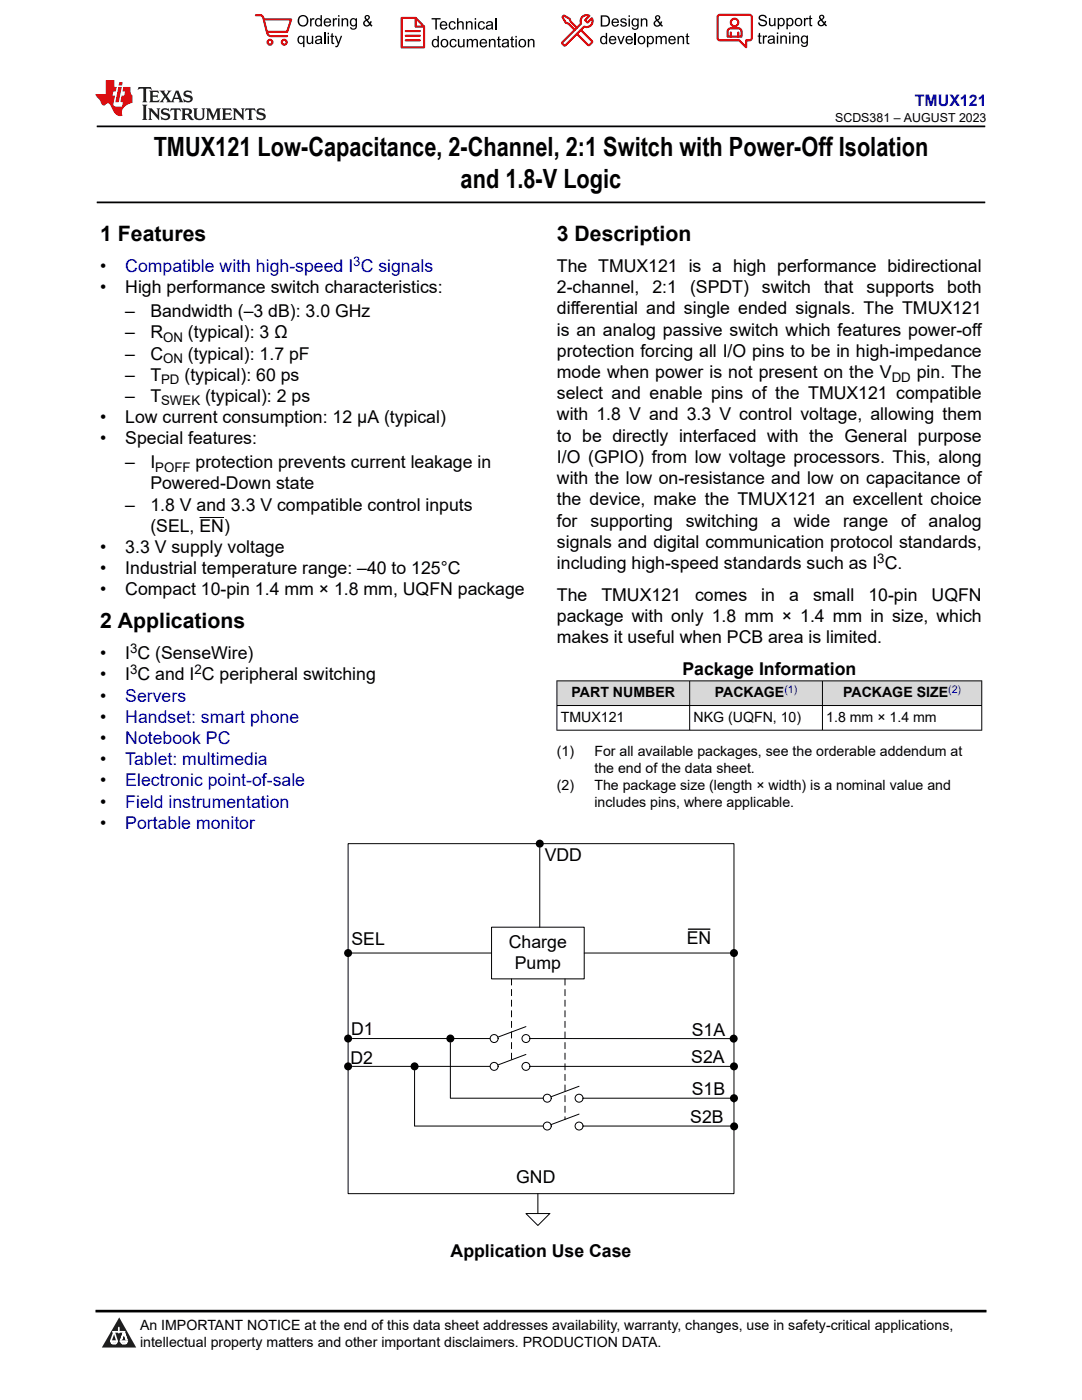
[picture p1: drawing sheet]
<svg xmlns="http://www.w3.org/2000/svg" width="216mm" height="279mm" viewBox="0 0 216 279" stroke-linecap="round" stroke-linejoin="round" font-family="sans-serif">
<path d="M19.3 25.2h177.3M19.3 40.4h177.3" fill="none" stroke="#000" stroke-width=".35"/>
<path d="M39.8 103.3h4.9" fill="none" stroke="#000" stroke-width=".2"/>
<g fill="#d8d8d8">
<path d="M111.1 135.9h84.8v4.9h-84.8z" fill-rule="evenodd"/>
<path d="M111.2 135.9h26.4v4.8h-26.4z" fill-rule="evenodd"/>
<path d="M137.7 135.9h26.3v4.8h-26.3z" fill-rule="evenodd"/>
<path d="M164.2 135.9h31.6v4.8h-31.6z" fill-rule="evenodd"/>
</g>
<path d="M111.1 135.9h84.9M111.1 135.8v10M137.6 135.8v10M164.1 135.8v10M195.9 135.8v10M111.1 140.8h84.9M111.1 145.7h84.9" fill="none" stroke="#000" stroke-width=".2"/>
<path d="M69.5 168.4h77v69.8h-77z" fill-rule="evenodd" fill="#fff"/>
<path d="M69.5 168.4h77v69.8h-77z" fill="none" stroke="#000" stroke-width=".2"/>
<path d="M98.1 185h18.5v10.4h-18.5z" fill-rule="evenodd" fill="#fff"/>
<g fill="none" stroke="#000" stroke-width=".2">
<path d="M107.7 169.2v15.8M70.3 190.2h27.8M98.1 185h18.5v10.4h-18.5zM116.6 190.2h29.1M70.3 207.3h27.5M70.3 212.8h27.5M82.7 213.6v11.1h25.7M89.9 208.1v11.1M89.9 219.2h18.5M104.9 210.4l-5.6 2.1M104.9 204.9l-5.6 2.1M105.7 212.8h40.9"/>
<path d="M105.7 207.3h40.7h-.2M115.5 216.8l-5.6 2.1M116.3 219.2h30.2v.8M107.3 238.2v4M115.5 222.3l-5.6 2.1M116.3 224.7h30.2M146.5 224.8v.3M104.9 242.2h4.8l-2.4 2.4z"/>
<circle cx="98.6" cy="207.3" r=".79"/>
<circle cx="98.6" cy="212.8" r=".79"/>
<circle cx="104.9" cy="207.3" r=".79"/>
<circle cx="104.9" cy="212.8" r=".79"/>
<circle cx="109.2" cy="219.2" r=".79"/>
<circle cx="115.5" cy="219.2" r=".79"/>
<circle cx="109.2" cy="224.7" r=".79"/>
<circle cx="115.5" cy="224.7" r=".79"/>
</g>
<g fill="#000">
<circle cx="107.7" cy="168.4" r=".8"/>
<circle cx="69.5" cy="190.2" r=".8"/>
<circle cx="146.5" cy="190.2" r=".8"/>
<circle cx="69.5" cy="207.3" r=".8"/>
<circle cx="69.5" cy="212.8" r=".8"/>
<circle cx="82.7" cy="212.8" r=".8"/>
<circle cx="89.9" cy="207.3" r=".8"/>
<circle cx="146.4" cy="207.3" r=".8"/>
<circle cx="146.5" cy="212.8" r=".8"/>
<circle cx="146.5" cy="219.2" r=".8"/>
<circle cx="146.5" cy="224.8" r=".8"/>
</g>
<path d="M102.1 195.4v16.1M112.7 195.4v28" fill="none" stroke="#000" stroke-width=".2" stroke-dasharray="1.2 .9"/>
<path d="M137.4 185.4h4.3" fill="none" stroke="#000" stroke-width=".26"/>
<path d="M0 0h215.9v23.8h-215.9z" fill-rule="evenodd" fill="#fff"/>
<path d="M27.7 17.4l-.2 .6 .5-.3h.6v.1v2.2l-.2 .4h1l-.2-.4v-2.2v-.1h.5l.5 .3-.1-.6zM29.8 18.1l.2 .4v1.5l-.2 .4h1.9l.1-.6a1.08 1.08 0 0 1-1.3 .2v-.7h.6l.4 .2v-.6l-.4 .2h-.6v-.6l.2-.1a1 1 0 0 1 1 .2l-.1-.5zM31.8 18.1l1 1.1-1 1.2h.9l-.2-.2 .4-.7 .5 .7-.2 .2h1.6l-.2-.2 .1-.4h1l.1 .4-.1 .2h.9l-.2-.3-.8-2h-.5l-1 2.2-.8-1.1 .9-1.1h-.8l.2 .2-.5 .7-.3-.7 .1-.2zM35.2 18.5l.4 1h-.8zM36.8 18.2a.65 .65 0 0 0-.2 .7 .65 .65 0 0 0 .6 .5l.7 .2 .1 .2a.79 .79 0 0 1-.7 .4 .79 .79 0 0 1-.7-.5l.1 .7 .2-.1a.93 .93 0 0 0 1.1 .1 .93 .93 0 0 0 .4-1 1.46 1.46 0 0 0-1.2-.6l-.1-.3a1.09 1.09 0 0 1 1.2 .2l-.2-.6-.1 .1-.6-.2zM28.4 20.9l.2 .4v2.3l-.2 .3h1l-.2-.3v-2.3l.2-.4zM29.6 21.6l.2 .4v1.6l-.2 .3h.8l-.3-.3v-1.4l1.7 1.8v-2l.2-.4h-.8l.2 .2 .1 1.1-1.2-1.3zM32.3 21.8a.65 .65 0 0 0-.2 .7 .65 .65 0 0 0 .7 .4l.6 .2 .1 .2a.79 .79 0 0 1-.7 .4 .79 .79 0 0 1-.7-.5l.1 .7 .2-.1a.93 .93 0 0 0 1.1 .1 .93 .93 0 0 0 .4-.9 1.46 1.46 0 0 0-1.2-.6l-.1-.4a1.09 1.09 0 0 1 1.2 .2l-.2-.6-.1 .1-.6-.1zM34.1 21.6l-.1 .7a.63 .63 0 0 1 .7-.4l.1 1.7-.3 .3h1l-.2-.3v-1.7a.66 .66 0 0 1 .8 .4l-.1-.7zM36.2 21.6l.2 .4v1.6l-.2 .3h.9l-.2-.2v-.7h.5l.1 .2a.79 .79 0 0 0 1.2 .6l-1-.9a.61 .61 0 0 0 .6-.6 .61 .61 0 0 0-.5-.6zM36.9 21.9h.2a.47 .47 0 0 1 .5 .1 .47 .47 0 0 1 .1 .5l-.2 .2h-.6zM38.5 21.6l.2 .2a2.27 2.27 0 0 0 .4 2 1.04 1.04 0 0 0 1.7-.7v-1.3l.2-.2h-.8l.2 .4v1.1a.6 .6 0 0 1-.6 .6 .6 .6 0 0 1-.6-.6v-1.1l.3-.4zM41.1 21.6l.2 .4v1.6l-.2 .3h.7l-.2-.3v-1.5l.9 1.9 .8-1.9v1.5l-.2 .3h1l-.3-.3v-1.6l.3-.4h-.8l-.7 1.5-.7-1.5zM44.3 21.6l.2 .4v1.6l-.2 .3h1.9l.1-.5a1.09 1.09 0 0 1-1.3 .1v-.6h.6l.4 .1v-.6l-.4 .2h-.6v-.6l.2-.1a1.01 1.01 0 0 1 1 .3l-.1-.6zM46.4 21.6l.3 .4v1.6l-.3 .3h.8l-.2-.3v-1.4l1.6 1.8v-2l.2-.4h-.7l.2 .2v1.1l-1.2-1.3zM49 21.6l-.1 .7a.63 .63 0 0 1 .8-.4v1.7l-.3 .3h1l-.2-.3v-1.7a.66 .66 0 0 1 .8 .4l-.1-.7zM51.4 21.8a.65 .65 0 0 0-.2 .7 .65 .65 0 0 0 .6 .4l.6 .2 .2 .2a.79 .79 0 0 1-.8 .4 .79 .79 0 0 1-.6-.5l.1 .7 .2-.1a.93 .93 0 0 0 1 .1 .93 .93 0 0 0 .5-.9 1.46 1.46 0 0 0-1.3-.6l-.1-.4a1.09 1.09 0 0 1 1.3 .2l-.2-.6-.2 .1-.5-.1z" fill="#231f20"/>
<path d="M21.1 16v2.8h-2.1l.1 .3 .9 1a.95 .95 0 0 0 .9 .9 .59 .59 0 0 1 .6-.4 .59 .59 0 0 1 .5 .4l.4 .8a1.59 1.59 0 0 0 2.1 1.3 1.61 1.61 0 0 1 1-2.2l1-.4-.1-1.5a1.59 1.59 0 0 1-.4-1.6h-1.4l-.2 .9h.5l-.1 .8h-.5l-.2 1v.2l.4 .1-.2 .9h-.6a.73 .73 0 0 1-1.1-.7l.3-1.5h-.5l.2-.8h.5l.2-.9h-.5v-1.4zM23.6 17.4l-.6 3h.7l.6-3zM23.8 16.4l-.1 .7h.7l.1-.7z" fill="#ed1c24"/>
<g fill="#000">
<path d="M59.4 4.2a1.12 1.12 0 0 1 2.2 0 1.12 1.12 0 0 1-2.2 0zM59.9 3.5a.89 .89 0 0 0-.1 1.1 .89 .89 0 0 0 1.1 .4 .88 .88 0 0 0 .3-1.3 .88 .88 0 0 0-1.3-.2z" fill-rule="evenodd"/>
<path d="M59.5 7.3l.5-.2 .5 .3v-.3h.3v2.3h-.3v-.8a.74 .74 0 0 1-1 0 .74 .74 0 0 1-.1-1zM59.8 7.5a.57 .57 0 0 0-.2 .7 .57 .57 0 0 0 .8 .2 .57 .57 0 0 0 .1-.7 .57 .57 0 0 0-.7-.2z" fill-rule="evenodd"/>
<path d="M61.9 3.6h.2v.3l.2-.2 .3-.1 .2 .1-.1 .3a.36 .36 0 0 0-.5 0 .36 .36 0 0 0 0 .4v.9h-.3z" fill-rule="evenodd"/>
<path d="M61.2 7.1h.3v.9a.41 .41 0 0 0 .4 .6 .41 .41 0 0 0 .3-.6v-.9h.3v1.7h-.2v-.3a.58 .58 0 0 1-.7 .3 .58 .58 0 0 1-.4-.6z" fill-rule="evenodd"/>
<path d="M63 3.8l.5-.2 .5 .2v-.8h.2v2.3h-.2v-.2a.75 .75 0 0 1-1-.1 .75 .75 0 0 1-.1-1zM63.2 4a.57 .57 0 0 0-.1 .7 .57 .57 0 0 0 .8 .2 .57 .57 0 0 0 .1-.7 .57 .57 0 0 0-.8-.2z" fill-rule="evenodd"/>
<path d="M63 7.3a.74 .74 0 0 1 1-.1 .74 .74 0 0 1 .3 .9v.7h-.3v-.2a.57 .57 0 0 1-.8 .2 .57 .57 0 0 1-.2-.8l1-.3a.41 .41 0 0 0-.4-.4 .41 .41 0 0 0-.4 .4l-.3-.1zM63.2 8.2a.35 .35 0 0 0 .2 .5 .35 .35 0 0 0 .5-.3l.1-.4z" fill-rule="evenodd"/>
<path d="M65.4 6.5h.3v.3h-.3zM65.4 7.1h.3v1.7h-.3z" fill-rule="evenodd"/>
<path d="M64.8 3.8a.76 .76 0 0 1 .9-.1 .76 .76 0 0 1 .4 .8h-1.2a.47 .47 0 0 0 .3 .6 .47 .47 0 0 0 .6-.4l.3 .1a.82 .82 0 0 1-1.3 .3 .82 .82 0 0 1 0-1.3zM65 4l-.1 .3h.9l-.3-.4z" fill-rule="evenodd"/>
<path d="M66.4 3.6h.3v.3l.1-.2 .4-.1 .1 .1-.1 .3a.36 .36 0 0 0-.4 0 .36 .36 0 0 0-.1 .4v.9h-.3z" fill-rule="evenodd"/>
<path d="M66.1 6.7l.3-.1v.5h.3v.3h-.3v.9l.1 .2h.2v.3a.41 .41 0 0 1-.4-.1 .41 .41 0 0 1-.2-.4v-.9h-.2v-.3h.2z" fill-rule="evenodd"/>
<path d="M66.8 7.1h.3l.4 1.4 .5-1.4h.3l-.6 1.7a.57 .57 0 0 1-.8 .6v-.3a.37 .37 0 0 0 .5-.3z" fill-rule="evenodd"/>
<path d="M67.5 3h.2v.3h-.2zM67.5 3.6h.2v1.7h-.2z" fill-rule="evenodd"/>
<path d="M68.2 3.6h.2v.3a.58 .58 0 0 1 .7-.3 .58 .58 0 0 1 .4 .7v1h-.3v-1a.4 .4 0 0 0-.4-.5 .4 .4 0 0 0-.4 .6v.9h-.2z" fill-rule="evenodd"/>
<path d="M70 3.8l.5-.2 .5 .2v-.2h.2v1.5a.71 .71 0 0 1-.5 .8 .71 .71 0 0 1-.8-.5h.2a.46 .46 0 0 0 .6 .3 .46 .46 0 0 0 .3-.6 .78 .78 0 0 1-1.1-.2 .78 .78 0 0 1 .1-1.1zM70.2 4a.53 .53 0 0 0-.1 .8 .53 .53 0 0 0 .8 0 .54 .54 0 0 0 0-.7 .54 .54 0 0 0-.7-.1z" fill-rule="evenodd"/>
<path d="M72.9 3.1a.53 .53 0 0 1 .8 .1 .53 .53 0 0 1-.3 .8l.4 .5 .1-.3 .3 .1-.2 .5 .3 .3-.2 .2-.3-.3a.71 .71 0 0 1-1.2 .1 .71 .71 0 0 1 .4-1.1l-.3-.5zM73 3.5a.3 .3 0 0 0 .6 0 .3 .3 0 0 0-.6 0zM72.9 4.3a.45 .45 0 0 0 0 .7 .45 .45 0 0 0 .7-.2l-.5-.6z" fill-rule="evenodd"/>
<path d="M86.1 3.6h1.8v.3h-.7v2h-.3v-2h-.8z" fill-rule="evenodd"/>
<path d="M86.3 8l.5-.2 .5 .2v-.8h.3v2.2h-.3v-.2a.76 .76 0 0 1-1 0 .76 .76 0 0 1-.1-1zM86.6 8.1a.58 .58 0 0 0-.2 .8 .58 .58 0 0 0 .8 .2 .58 .58 0 0 0 .1-.8 .58 .58 0 0 0-.7-.2z" fill-rule="evenodd"/>
<path d="M88.2 7.9a.81 .81 0 0 1 1.1 .2 .81 .81 0 0 1-.2 1.1 .81 .81 0 0 1-1.1-.1l-.1-.8zM88.3 8.1a.57 .57 0 0 0 0 .9 .57 .57 0 0 0 .8 0 .57 .57 0 0 0 0-.8 .57 .57 0 0 0-.8-.1z" fill-rule="evenodd"/>
<path d="M88 4.4a.77 .77 0 0 1 .9-.1 .77 .77 0 0 1 .4 .8h-1.3a.48 .48 0 0 0 .4 .6 .48 .48 0 0 0 .6-.3h.3a.83 .83 0 0 1-1.3 .4 .83 .83 0 0 1 0-1.4zM88.2 4.6l-.2 .3h1l-.3-.4z" fill-rule="evenodd"/>
<path d="M89.7 4.4a.7 .7 0 0 1 1.2 .3l-.2 .1a.45 .45 0 0 0-.6-.3 .45 .45 0 0 0-.3 .6 .45 .45 0 0 0 .3 .6 .45 .45 0 0 0 .6-.4h.3a.76 .76 0 0 1-1.1 .6 .76 .76 0 0 1-.3-1.1z" fill-rule="evenodd"/>
<path d="M89.9 8a.7 .7 0 0 1 1.2 .3h-.3a.45 .45 0 0 0-.5-.3 .45 .45 0 0 0-.3 .6 .45 .45 0 0 0 .3 .6 .45 .45 0 0 0 .6-.4l.2 .1a.76 .76 0 0 1-1 .5 .76 .76 0 0 1-.4-1.1z" fill-rule="evenodd"/>
<path d="M91.2 3.6h.3v.8a.59 .59 0 0 1 .7-.2 .59 .59 0 0 1 .3 .7v1h-.2v-1a.4 .4 0 0 0-.5-.4 .4 .4 0 0 0-.3 .5v.9h-.3z" fill-rule="evenodd"/>
<path d="M91.4 7.8h.2v.9a.41 .41 0 0 0 .5 .5 .41 .41 0 0 0 .3-.5v-.9h.3v1.6h-.3v-.2a.58 .58 0 0 1-.7 .3 .58 .58 0 0 1-.3-.7z" fill-rule="evenodd"/>
<path d="M93 4.2h.2v.3a.59 .59 0 0 1 .7-.3 .59 .59 0 0 1 .4 .7v1h-.3v-1a.41 .41 0 0 0-.4-.5 .41 .41 0 0 0-.4 .6v.9h-.2z" fill-rule="evenodd"/>
<path d="M93.1 7.8h.3v.2a.56 .56 0 0 1 1 0 .54 .54 0 0 1 .6-.2 .54 .54 0 0 1 .4 .5v1.1h-.3v-1a.34 .34 0 0 0-.3-.4 .34 .34 0 0 0-.4 .3v1.1h-.3v-1a.38 .38 0 0 0-.5-.4 .38 .38 0 0 0-.2 .6v.8h-.3z" fill-rule="evenodd"/>
<path d="M94.7 3.6h.3v.3h-.3zM94.7 4.2h.3v1.7h-.3z" fill-rule="evenodd"/>
<path d="M95.5 4.4a.7 .7 0 0 1 1.3 .3l-.3 .1a.45 .45 0 0 0-.6-.3 .45 .45 0 0 0-.3 .6 .45 .45 0 0 0 .3 .6 .45 .45 0 0 0 .6-.4h.3a.76 .76 0 0 1-1.1 .6 .76 .76 0 0 1-.3-1.1z" fill-rule="evenodd"/>
<path d="M95.9 8a.77 .77 0 0 1 .9-.2 .77 .77 0 0 1 .4 .9h-1.2a.48 .48 0 0 0 .3 .5 .48 .48 0 0 0 .6-.3h.3a.83 .83 0 0 1-1.3 .4 .83 .83 0 0 1 0-1.3zM96.1 8.1l-.1 .4h.9l-.2-.5z" fill-rule="evenodd"/>
<path d="M97.5 7.8h.3v.2a.59 .59 0 0 1 .7-.2 .59 .59 0 0 1 .4 .6v1h-.3v-1a.41 .41 0 0 0-.5-.4 .41 .41 0 0 0-.3 .5v.9h-.3z" fill-rule="evenodd"/>
<path d="M97.1 4.4a.74 .74 0 0 1 1-.1 .74 .74 0 0 1 .3 .9v.7h-.3v-.2a.59 .59 0 0 1-.8 .2 .59 .59 0 0 1-.3-.8l1.1-.3a.42 .42 0 0 0-.4-.4 .42 .42 0 0 0-.5 .4l-.2-.1zM97.3 5.3a.36 .36 0 0 0 .2 .5 .36 .36 0 0 0 .5-.2l.1-.5z" fill-rule="evenodd"/>
<path d="M99.4 7.4l.2-.2v.6h.3v.2h-.3v1l.1 .2h.2l.1 .2a.41 .41 0 0 1-.5 0 .41 .41 0 0 1-.1-.4v-1h-.2v-.2h.2z" fill-rule="evenodd"/>
<path d="M100.3 8a.74 .74 0 0 1 .9-.2 .74 .74 0 0 1 .3 .9l.1 .7h-.3v-.2a.59 .59 0 0 1-.8 .3 .59 .59 0 0 1-.3-.8l1-.3a.42 .42 0 0 0-.3-.4 .42 .42 0 0 0-.5 .3h-.3zM100.5 8.8a.36 .36 0 0 0 .1 .5 .36 .36 0 0 0 .5-.2l.2-.5z" fill-rule="evenodd"/>
<path d="M102 7.4l.3-.2v.6h.3v.2h-.3v1l.1 .2h.2v.2a.41 .41 0 0 1-.5 0 .41 .41 0 0 1-.1-.4v-1h-.2v-.2h.2z" fill-rule="evenodd"/>
<path d="M102.8 7.2h.3v.3h-.3zM102.8 7.8h.3v1.6h-.3z" fill-rule="evenodd"/>
<path d="M103.7 7.9a.81 .81 0 0 1 1.1 .2 .81 .81 0 0 1-.1 1.1 .81 .81 0 0 1-1.2-.1v-.8zM103.9 8.1a.57 .57 0 0 0-.1 .9 .57 .57 0 0 0 .8 0 .57 .57 0 0 0 0-.8 .57 .57 0 0 0-.7-.1z" fill-rule="evenodd"/>
<path d="M105.3 7.8h.3v.2a.59 .59 0 0 1 .7-.2 .59 .59 0 0 1 .4 .6v1h-.3v-1a.41 .41 0 0 0-.5-.4 .41 .41 0 0 0-.3 .5v.9h-.3z" fill-rule="evenodd"/>
<path d="M119.9 3.1h.7a1.12 1.12 0 0 1 1.1 1.1 1.12 1.12 0 0 1-1 1.1h-.8zM120.2 3.3v1.7h.4a.86 .86 0 0 0 .8-.8 .86 .86 0 0 0-.8-.9z" fill-rule="evenodd"/>
<path d="M119.9 7.4l.5-.3 .5 .3v-.8h.2v2.2h-.2v-.2a.75 .75 0 0 1-1 0 .75 .75 0 0 1-.1-1zM120.1 7.5a.57 .57 0 0 0-.1 .8 .57 .57 0 0 0 .8 .2 .57 .57 0 0 0 .1-.8 .57 .57 0 0 0-.8-.2z" fill-rule="evenodd"/>
<path d="M121.7 7.4a.76 .76 0 0 1 .9-.2 .76 .76 0 0 1 .4 .9h-1.2a.47 .47 0 0 0 .3 .5 .47 .47 0 0 0 .6-.3h.3a.82 .82 0 0 1-1.3 .4 .82 .82 0 0 1 0-1.3zM121.9 7.5l-.1 .3h.9l-.3-.4z" fill-rule="evenodd"/>
<path d="M122.2 3.9a.76 .76 0 0 1 .9-.2 .76 .76 0 0 1 .4 .9h-1.2a.47 .47 0 0 0 .4 .5 .47 .47 0 0 0 .5-.3h.3a.82 .82 0 0 1-1.3 .4 .82 .82 0 0 1 0-1.3zM122.5 4l-.2 .3h.9l-.2-.4z" fill-rule="evenodd"/>
<path d="M123.9 3.8a.71 .71 0 0 1 1.1 .3h-.2a.32 .32 0 0 0-.4-.3 .32 .32 0 0 0-.3 .4h.1a.75 .75 0 0 1 .9 .8 .72 .72 0 0 1-.7 .3 .72 .72 0 0 1-.7-.5h.3a.36 .36 0 0 0 .4 .4 .36 .36 0 0 0 .3-.5 .8 .8 0 0 1-.9-.7z" fill-rule="evenodd"/>
<path d="M123.2 7.2h.3l.4 1.3 .5-1.3h.3l-.7 1.6h-.2z" fill-rule="evenodd"/>
<path d="M125.4 3.1h.3v.3h-.3zM125.4 3.7h.3v1.6h-.3z" fill-rule="evenodd"/>
<path d="M125 7.4a.76 .76 0 0 1 .9-.2 .76 .76 0 0 1 .4 .9h-1.2a.47 .47 0 0 0 .3 .5 .47 .47 0 0 0 .6-.3h.3a.82 .82 0 0 1-1.3 .4 .82 .82 0 0 1 0-1.3zM125.2 7.5l-.1 .3h.9l-.2-.4z" fill-rule="evenodd"/>
<path d="M126.2 3.9l.5-.3 .5 .3v-.2h.2v1.4a.71 .71 0 0 1-.5 .8 .71 .71 0 0 1-.8-.5l.2 .1a.46 .46 0 0 0 .6 .2 .46 .46 0 0 0 .3-.6 .78 .78 0 0 1-1.1-.1 .78 .78 0 0 1 .1-1.1zM126.4 4a.53 .53 0 0 0-.1 .8 .53 .53 0 0 0 .8 0 .54 .54 0 0 0 0-.7 .54 .54 0 0 0-.7-.1z" fill-rule="evenodd"/>
<path d="M127.5 7.3a.8 .8 0 0 1 1.1 .2 .8 .8 0 0 1-.1 1.1 .8 .8 0 0 1-1.2-.1v-.8zM127.7 7.5a.56 .56 0 0 0-.1 .9 .56 .56 0 0 0 .8-.1 .56 .56 0 0 0 0-.7 .56 .56 0 0 0-.7-.1z" fill-rule="evenodd"/>
<path d="M127.9 3.7h.2v.2a.58 .58 0 0 1 .7-.2 .58 .58 0 0 1 .4 .6v1h-.3v-1a.4 .4 0 0 0-.4-.4 .4 .4 0 0 0-.4 .5v.9h-.2z" fill-rule="evenodd"/>
<path d="M129.1 7.2h.2v.2a.72 .72 0 0 1 1-.1 .72 .72 0 0 1 .2 1 .64 .64 0 0 1-.5 .5 .64 .64 0 0 1-.6-.2v.8h-.3zM129.5 7.5a.56 .56 0 0 0-.2 .8 .56 .56 0 0 0 .8 .2 .56 .56 0 0 0 .1-.8 .56 .56 0 0 0-.7-.2z" fill-rule="evenodd"/>
<path d="M130.8 7.2h.3v.2a.55 .55 0 0 1 .9 0 .53 .53 0 0 1 .6-.3 .53 .53 0 0 1 .4 .6v1.1h-.2v-1a.34 .34 0 0 0-.3-.4 .34 .34 0 0 0-.4 .3v1.1h-.3v-1a.37 .37 0 0 0-.5-.4 .37 .37 0 0 0-.2 .6v.8h-.3z" fill-rule="evenodd"/>
<path d="M130.8 3.2a.53 .53 0 0 1 .9 .1 .53 .53 0 0 1-.4 .8l.4 .5 .2-.4 .2 .1-.2 .5 .4 .3-.2 .3-.3-.4a.71 .71 0 0 1-1.2 .1 .71 .71 0 0 1 .3-1.1l-.2-.5zM130.9 3.6a.3 .3 0 0 0 .6 0 .3 .3 0 0 0-.6 0zM130.9 4.3a.45 .45 0 0 0 0 .7 .45 .45 0 0 0 .7-.2l-.5-.6z" fill-rule="evenodd"/>
<path d="M133.6 7.4a.76 .76 0 0 1 .9-.2 .76 .76 0 0 1 .3 .9h-1.2a.47 .47 0 0 0 .4 .5 .47 .47 0 0 0 .6-.3h.2a.82 .82 0 0 1-1.2 .4 .82 .82 0 0 1 0-1.3zM133.8 7.5l-.2 .3h1l-.3-.4z" fill-rule="evenodd"/>
<path d="M135.2 7.2h.2v.2a.58 .58 0 0 1 .7-.2 .58 .58 0 0 1 .4 .6v1h-.3v-1a.4 .4 0 0 0-.4-.4 .4 .4 0 0 0-.3 .5v.9h-.3z" fill-rule="evenodd"/>
<path d="M137 6.8l.3-.2v.6h.2v.2h-.2v1v.2h.2l.1 .2a.41 .41 0 0 1-.5 0 .41 .41 0 0 1-.1-.5v-.9h-.2v-.2h.2z" fill-rule="evenodd"/>
<path d="M151.6 3.1a.88 .88 0 0 1 1.4 .5h-.3a.49 .49 0 0 0-.5-.5 .49 .49 0 0 0-.5 .6l.1 .1a1.06 1.06 0 0 1 1.2 1 .95 .95 0 0 1-.9 .4 .95 .95 0 0 1-.8-.7h.3a.58 .58 0 0 0 .6 .5 .58 .58 0 0 0 .5-.6l-.2-.1a.95 .95 0 0 1-1.1-.9z" fill-rule="evenodd"/>
<path d="M151.4 6.7l.3-.2v.6h.2v.2h-.2v1v.2h.2l.1 .2a.41 .41 0 0 1-.5 0 .41 .41 0 0 1-.1-.5v-.9h-.2v-.2h.2z" fill-rule="evenodd"/>
<path d="M152.2 7.1h.3v.2l.1-.2h.4h.1l-.1 .3a.36 .36 0 0 0-.4 0 .36 .36 0 0 0-.1 .5v.8h-.3z" fill-rule="evenodd"/>
<path d="M153.3 7.3a.74 .74 0 0 1 1-.2 .74 .74 0 0 1 .3 .9l.1 .7h-.3l-.1-.2a.57 .57 0 0 1-.8 .3 .57 .57 0 0 1-.1-.9l.9-.2a.41 .41 0 0 0-.4-.4 .41 .41 0 0 0-.4 .3h-.3zM153.5 8.1a.35 .35 0 0 0 .2 .5 .35 .35 0 0 0 .5-.2l.1-.5z" fill-rule="evenodd"/>
<path d="M153.4 3.6h.3v.9a.41 .41 0 0 0 .4 .5 .41 .41 0 0 0 .4-.5v-.9h.2v1.6h-.2v-.2a.58 .58 0 0 1-.7 .2 .58 .58 0 0 1-.4-.6z" fill-rule="evenodd"/>
<path d="M155 6.5h.3v.3h-.3zM155 7.1h.3v1.6h-.3z" fill-rule="evenodd"/>
<path d="M155.2 3.6h.2v.2a.72 .72 0 0 1 1-.1 .72 .72 0 0 1 .2 1 .64 .64 0 0 1-.5 .5 .64 .64 0 0 1-.6-.2v.8h-.3zM155.6 3.9a.56 .56 0 0 0-.2 .8 .56 .56 0 0 0 .8 .2 .56 .56 0 0 0 .1-.8 .56 .56 0 0 0-.7-.2z" fill-rule="evenodd"/>
<path d="M155.7 7.1h.3v.2a.58 .58 0 0 1 .7-.2 .58 .58 0 0 1 .3 .6v1h-.3v-1a.4 .4 0 0 0-.4-.4 .4 .4 0 0 0-.3 .5v.9h-.3z" fill-rule="evenodd"/>
<path d="M156.9 3.6h.3v.2a.72 .72 0 0 1 .9-.1 .72 .72 0 0 1 .2 1 .64 .64 0 0 1-.4 .5 .64 .64 0 0 1-.7-.2v.8h-.3zM157.3 3.9a.56 .56 0 0 0-.1 .8 .56 .56 0 0 0 .7 .2 .56 .56 0 0 0 .2-.8 .56 .56 0 0 0-.8-.2z" fill-rule="evenodd"/>
<path d="M157.4 6.5h.3v.3h-.3zM157.4 7.1h.3v1.6h-.3z" fill-rule="evenodd"/>
<path d="M158.1 7.1h.3v.2a.58 .58 0 0 1 .7-.2 .58 .58 0 0 1 .4 .6v1h-.3v-1a.4 .4 0 0 0-.5-.4 .4 .4 0 0 0-.3 .5v.9h-.3z" fill-rule="evenodd"/>
<path d="M158.8 3.7a.8 .8 0 0 1 1.1 .2 .8 .8 0 0 1-.1 1.1 .8 .8 0 0 1-1.1-.1l-.1-.8zM159 3.9a.56 .56 0 0 0-.1 .9 .56 .56 0 0 0 .9 0 .56 .56 0 0 0-.1-.8 .56 .56 0 0 0-.7-.1z" fill-rule="evenodd"/>
<path d="M160 7.3l.5-.2 .5 .2v-.2h.2v1.4a.71 .71 0 0 1-.5 .9 .71 .71 0 0 1-.9-.5h.3a.46 .46 0 0 0 .6 .2 .46 .46 0 0 0 .2-.6 .78 .78 0 0 1-1-.1 .78 .78 0 0 1 .1-1.1zM160.2 7.4a.53 .53 0 0 0-.1 .8 .53 .53 0 0 0 .8 0 .54 .54 0 0 0 0-.7 .54 .54 0 0 0-.7-.1z" fill-rule="evenodd"/>
<path d="M160.4 3.6h.3v.2l.1-.2h.4h.1l-.1 .3a.36 .36 0 0 0-.4 0 .36 .36 0 0 0-.1 .5v.8h-.3z" fill-rule="evenodd"/>
<path d="M161.5 3.2l.3-.2v.6h.3v.2h-.3v1v.2h.3v.2a.41 .41 0 0 1-.5 0 .41 .41 0 0 1-.1-.5v-.9h-.2v-.2h.2z" fill-rule="evenodd"/>
<path d="M163.6 3.1a.53 .53 0 0 1 .8 .1 .53 .53 0 0 1-.3 .8l.4 .5 .1-.3h.3l-.2 .5 .3 .3-.2 .3-.3-.3a.71 .71 0 0 1-1.2 .1 .71 .71 0 0 1 .4-1.2l-.3-.5zM163.7 3.5a.3 .3 0 0 0 .5 0 .3 .3 0 0 0-.5 0zM163.6 4.2a.45 .45 0 0 0 0 .8 .45 .45 0 0 0 .7-.3l-.5-.6z" fill-rule="evenodd"/>
</g>
<path d="M64.8 6.5v2.3M98.9 3.6v2.3M126.8 6.6v2.2" fill="none" stroke="#000" stroke-width=".28"/>
<g fill="none" stroke="#de0000" stroke-width=".42">
<path d="M51.1 3l1 .1a1.4 1.4 0 0 1 .6 1.2l.7 2.5a.95 .95 0 0 0 1.1 .4h2.8M52.7 3.9h5.4l-.8 2.4h-4M80.1 3.6h2.8v1.7h1.7v4.2h-4.5zM81 7.1h2.8M81 6.2h2.8M81 8.1h2.8M82.9 3.6l1.7 1.7M115.1 5.5l-1.3-1.2-.1-.5-1.2-.7-.3 .3 .7 1.1 .5 .2 1.3 1.3M115.9 6l2.2 2.2v.3l-.5 .5h-.3l-2.2-2.2zM115.9 6l.7-.7a1.19 1.19 0 0 0 1.3-.3 1.19 1.19 0 0 0 .2-1.4l-.9 .9-.4-.5 .8-.8a1.19 1.19 0 0 0-1.4 .1 1.19 1.19 0 0 0-.2 1.4l-3.8 3.7v.3l.3 .3h.3l2.3-2.2M143.2 3.2l.4-.2h6l.4 .2v4.4l-.2 .4-.9 .1v1.3l-1.4-1.3h-3.9l-.4-.3zM145.4 5.8l.4-.1h1.6a.61 .61 0 0 1 .6 .6v1h-2.8v-1z"/>
<path d="M145.8 6.5v.8M147.3 6.5v.8"/>
<circle cx="53.9" cy="8.4" r=".49"/>
<circle cx="56.7" cy="8.4" r=".49"/>
<circle cx="146.6" cy="4.5" r=".75"/>
</g>
<path d="M0 261.4h215.9v18h-215.9z" fill-rule="evenodd" fill="#fff"/>
<path d="M23.8 262.9l3.4 6h-6.9z" fill="#231f20"/>
<path d="M22.1 267.7h1.3l-.4 .5h-.3a.55 .55 0 0 1-.6-.5z" fill-rule="evenodd" fill="#fff"/>
<path d="M22.1 267.7h1.3l-.4 .5h-.3a.55 .55 0 0 1-.6-.5z" fill="none" stroke="#231f20" stroke-width=".34"/>
<path d="M22.1 267.7h1.3l-.4 .5h-.5zM22.6 265.8h.1M22.6 265.8h2.3zM23.7 265.9h.1M23.7 264.9v1zM24 267.7h.1" fill="none" stroke="#fff" stroke-width=".34"/>
<path d="M24.7 265.8l-.7 1.9z" fill="#fff"/>
<path d="M24.7 265.8l-.7 1.9z" fill="none" stroke="#fff" stroke-width=".34"/>
<path d="M24.7 265.8l.7 1.9z" fill="#fff"/>
<path d="M22.8 265.8l-.7 1.9zM22.8 265.8l.6 1.9zM24.7 265.8l.7 1.9zM25.3 267.7h.1" fill="none" stroke="#fff" stroke-width=".34"/>
<path d="M24.1 267.7h1.3a.65 .65 0 0 1-.6 .5 .65 .65 0 0 1-.7-.5z" fill-rule="evenodd" fill="#fff"/>
<path d="M24.1 267.7h1.3a.65 .65 0 0 1-.6 .5 .65 .65 0 0 1-.7-.5z" fill="none" stroke="#231f20" stroke-width=".34"/>
<path d="M24 267.7h.1M24.1 267.7h1.3l-.4 .5h-.5z" fill="none" stroke="#fff" stroke-width=".34"/>
<path d="M19 261.7h177.8" fill="none" stroke="#000" stroke-width=".53"/>
<g font-size="5.3">
<text x="30.7" y="31.2">TMUX121 Low-Capacitance, 2-Channel, 2:1 Switch with Power-Off Isolation</text>
<text x="91.9" y="37.5">and 1.8-V Logic</text>
</g>
<g font-size="4.2">
<text x="20" y="48.1">1 Features</text>
<text x="111.1" y="48.1">3 Description</text>
<text x="20" y="125.4">2 Applications</text>
</g>
<g font-size="3.5">
<text x="20" y="58.5">•</text>
<text x="20" y="54.3">•</text>
<text x="25" y="58.5">High performance switch characteristics:</text>
<text x="111.1" y="58.5">2-channel,</text>
<text x="111.1" y="54.3">The TMUX121 is a high performance bidirectional</text>
<text x="130.2" y="58.5">2:1</text>
<text x="137.7" y="58.5">(SPDT)</text>
<text x="152" y="58.5">switch</text>
<text x="164.4" y="58.5">that</text>
<text x="172.9" y="58.5">supports</text>
<text x="189" y="58.5">both</text>
<text x="25" y="63.3">–</text>
<text x="30" y="63.3">Bandwidth (–3 dB): 3.0 GHz</text>
<text x="111.1" y="62.8">differential and single ended signals. The TMUX121</text>
<text x="25" y="67.5">–</text>
<text x="25" y="71.7">–</text>
<text x="30" y="67.5">R</text>
<text x="30" y="71.7">C</text>
<text x="37.5" y="67.5">(typical): 3 Ω</text>
<text x="37.5" y="71.7">(typical): 1.7 pF</text>
<text x="111.1" y="71.2">protection forcing all I/O pins to be in high-impedance</text>
<text x="111.1" y="67">is an analog passive switch which features power-off</text>
<text x="25" y="76">–</text>
<text x="30" y="76">T</text>
<text x="36.8" y="76">(typical): 60 ps</text>
<text x="111.1" y="75.5">mode when power is not present on the V</text>
<text x="182.9" y="75.5">pin. The</text>
<text x="25" y="80.2">–</text>
<text x="30" y="80.2">T</text>
<text x="40.9" y="80.2">(typical): 2 ps</text>
<text x="111.1" y="79.7">select and enable pins of the TMUX121 compatible</text>
<text x="111.1" y="83.9">with 1.8 V and 3.3 V control voltage, allowing them</text>
<text x="20" y="84.4">•</text>
<text x="20" y="88.7">•</text>
<text x="25" y="84.4">Low current consumption: 12 µA (typical)</text>
<text x="25" y="88.7">Special features:</text>
<text x="111.1" y="88.2">to be directly interfaced with the General purpose</text>
<text x="25" y="93.4">–</text>
<text x="30" y="93.4">I</text>
<text x="39" y="93.4">protection prevents current leakage in</text>
<text x="111.1" y="92.4">I/O (GPIO) from low voltage processors. This, along</text>
<text x="25" y="101.9">–</text>
<text x="30" y="97.7">Powered-Down state</text>
<text x="30" y="101.9">1.8 V and 3.3 V compatible control inputs</text>
<text x="111.1" y="96.6">with the low on-resistance and low on capacitance of</text>
<text x="111.1" y="100.9">the device, make the TMUX121 an excellent choice</text>
<text x="30" y="106.1">(SEL, EN)</text>
<text x="111.1" y="105.1">for</text>
<text x="117.8" y="105.1">supporting</text>
<text x="136.8" y="105.1">switching</text>
<text x="153.9" y="105.1">a</text>
<text x="158.4" y="105.1">wide</text>
<text x="168.2" y="105.1">range</text>
<text x="179.8" y="105.1">of analog</text>
<text x="20" y="110.4">•</text>
<text x="25" y="110.4">3.3 V supply voltage</text>
<text x="111.1" y="109.3">signals and digital communication protocol standards,</text>
<text x="111.1" y="113.6">including high-speed standards such as I C.</text>
<text x="20" y="114.6">•</text>
<text x="20" y="118.8">•</text>
<text x="25" y="114.6">Industrial temperature range: –40 to 125°C</text>
<text x="25" y="118.8">Compact 10-pin 1.4 mm × 1.8 mm, UQFN package</text>
<text x="111.1" y="119.9">The</text>
<text x="120" y="119.9">TMUX121</text>
<text x="138.7" y="119.9">comes</text>
<text x="151.9" y="119.9">in</text>
<text x="157.5" y="119.9">a</text>
<text x="162.2" y="119.9">small</text>
<text x="173.3" y="119.9">10-pin</text>
<text x="185.9" y="119.9">UQFN</text>
<text x="111.1" y="124.1">package with only 1.8 mm × 1.4 mm in size, which</text>
<text x="20" y="131.5">•</text>
<text x="25" y="131.5">I C (SenseWire)</text>
<text x="111.1" y="128.4">makes it useful when PCB area is limited.</text>
<text x="20" y="135.8">•</text>
<text x="25" y="135.8">I C and I C peripheral switching</text>
<text x="136.2" y="134.7">Package Information</text>
<text x="20" y="140">•</text>
<text x="20" y="144.2">•</text>
<text x="20" y="148.5">•</text>
<text x="20" y="152.7">•</text>
<text x="20" y="156.9">•</text>
<text x="20" y="161.2">•</text>
<text x="20" y="165.4">•</text>
<text x="108.7" y="171.7">VDD</text>
<text x="70.1" y="188.5">SEL</text>
<text x="101.5" y="189.1">Charge</text>
<text x="137" y="188.4">EN</text>
<text x="102.7" y="193.4">Pump</text>
<text x="70.1" y="206.6">D1</text>
<text x="138.1" y="206.7">S1A</text>
<text x="69.9" y="212.4">D2</text>
<text x="137.9" y="212.2">S2A</text>
<text x="138.1" y="218.6">S1B</text>
<text x="137.7" y="224.2">S2B</text>
<text x="103" y="236.1">GND</text>
<text x="89.9" y="250.8">Application Use Case</text>
</g>
<g font-size="3.5" fill="#00f">
<text x="25" y="54.3">Compatible with high-speed I C signals</text>
<text x="25" y="140">Servers</text>
<text x="25" y="144.2">Handset: smart phone</text>
<text x="25" y="148.5">Notebook PC</text>
<text x="25" y="152.7">Tablet: multimedia</text>
<text x="25" y="156.9">Electronic point-of-sale</text>
<text x="25" y="161.2">Field instrumentation</text>
<text x="25" y="165.4">Portable monitor</text>
</g>
<text font-size="3.2" fill="#00f" x="182.6" y="21.1">TMUX121</text>
<g font-size="2.8">
<text x="114" y="139.2">PART NUMBER</text>
<text x="142.6" y="139.2">PACKAGE</text>
<text x="168.2" y="139.2">PACKAGE SIZE</text>
<text x="111.9" y="144.1">TMUX121</text>
<text x="138.4" y="144.1">NKG (UQFN, 10)</text>
<text x="164.9" y="144.1">1.8 mm × 1.4 mm</text>
<text x="111.1" y="150.9">(1)</text>
<text x="118.6" y="150.9">For all available packages, see the orderable addendum at</text>
<text x="118.6" y="154.3">the end of the data sheet.</text>
<text x="111.1" y="157.6">(2)</text>
<text x="118.6" y="157.6">The package size (length × width) is a nominal value and</text>
<text x="118.6" y="161">includes pins, where applicable.</text>
<text x="27.9" y="265.5">An IMPORTANT NOTICE at the end of this data sheet addresses availability, warranty, changes, use in safety-critical applications,</text>
<text x="27.9" y="268.9">intellectual property matters and other important disclaimers. PRODUCTION DATA.</text>
</g>
<text font-size="2.6" fill="#00f" x="70.5" y="53.1">3</text>
<g font-size="2.6">
<text x="32.5" y="68.2">ON</text>
<text x="32.2" y="76.7">PD</text>
<text x="32.5" y="72.5">ON</text>
<text x="177.9" y="76.2">DD</text>
<text x="32.2" y="80.9">SWEK</text>
<text x="31" y="94.1">POFF</text>
<text x="175.1" y="112.4">3</text>
<text x="26" y="130.4">3</text>
<text x="26" y="134.6">3</text>
<text x="38.8" y="134.6">2</text>
</g>
<text font-size="2.5" x="166.7" y="24.3">SCDS381 – AUGUST 2023</text>
<g font-size="2.1" fill="#00f">
<text x="156.5" y="138.2">(1)</text>
<text x="189.2" y="138.2">(2)</text>
</g>
</svg>
